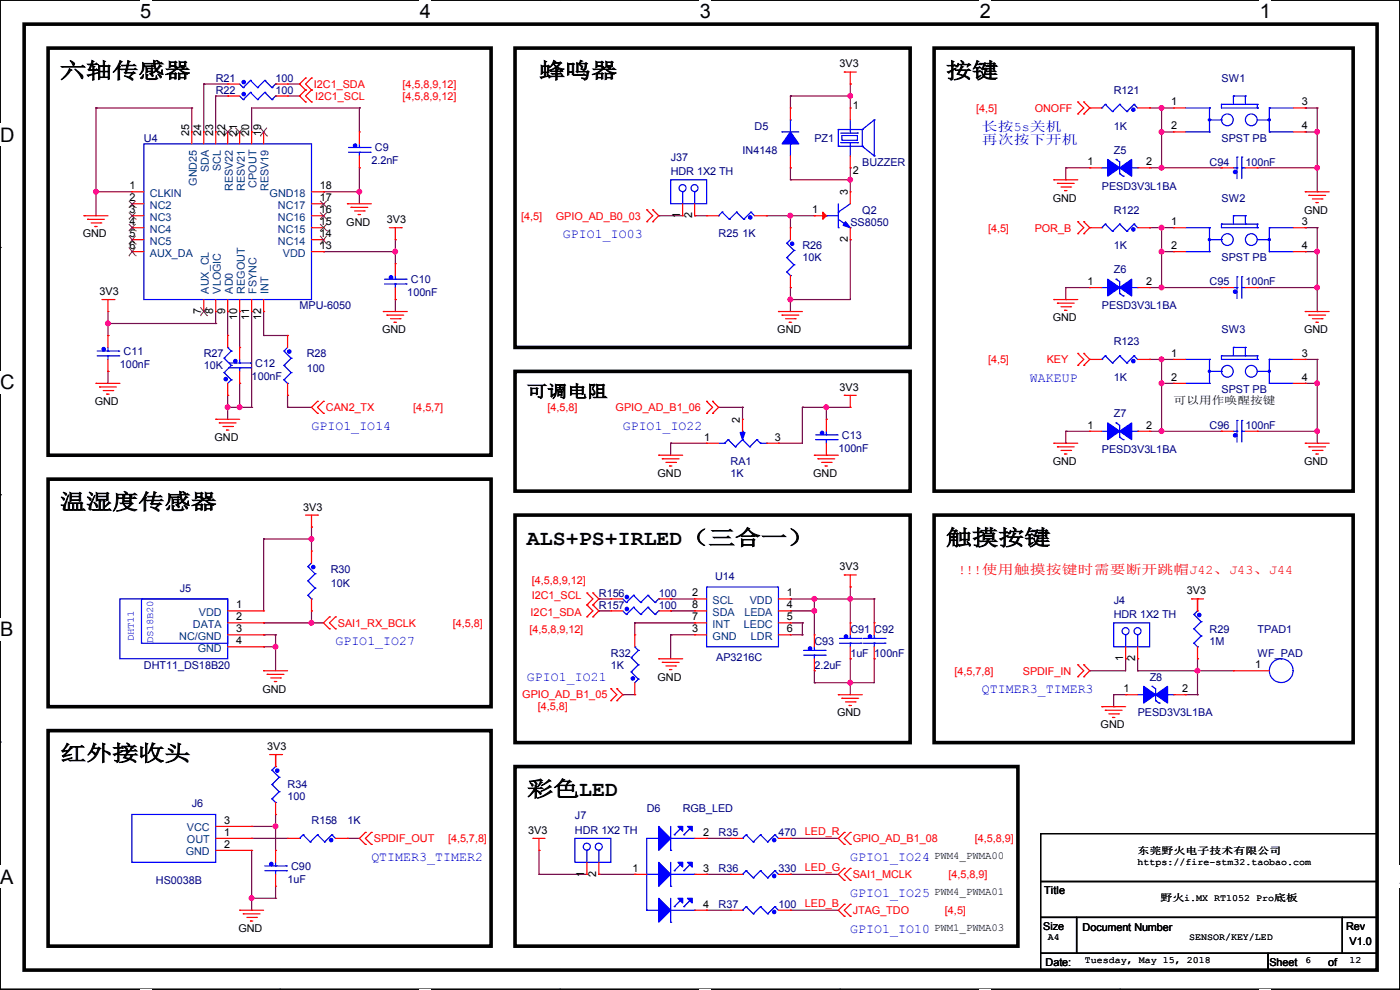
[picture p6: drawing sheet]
<svg xmlns="http://www.w3.org/2000/svg" width="297mm" height="210mm" viewBox="0 0 297 210" stroke-linecap="round" stroke-linejoin="round" font-family="sans-serif">
<path d="M0 0h297v209.8h-297z" fill="none" stroke="#000" stroke-width=".25"/>
<g fill="#fff">
<path d="M29.7 0h2.4v4.8h-2.4z"/>
<path d="M29.7 209.8h2.4v.2h-2.4z"/>
</g>
<path d="M59.4 0h.1M59.4 209.8h.1" fill="none" stroke="#000" stroke-width=".25"/>
<g fill="#fff">
<path d="M89.1 0h2.3v4.8h-2.3z"/>
<path d="M89.1 209.8h2.3v.2h-2.3z"/>
</g>
<path d="M118.8 0h.1M118.8 209.8h.1" fill="none" stroke="#000" stroke-width=".25"/>
<g fill="#fff">
<path d="M148.5 0h2.3v4.8h-2.3z"/>
<path d="M148.5 209.8h2.3v.2h-2.3z"/>
</g>
<path d="M178.2 0h.1M178.2 209.8h.1" fill="none" stroke="#000" stroke-width=".25"/>
<g fill="#fff">
<path d="M207.9 0h2.3v4.8h-2.3z"/>
<path d="M207.9 209.8h2.3v.2h-2.3z"/>
</g>
<path d="M237.6 0h.1M237.6 209.8h.1" fill="none" stroke="#000" stroke-width=".25"/>
<g fill="#fff">
<path d="M267.3 0h2.3v4.8h-2.3z"/>
<path d="M267.3 209.8h2.3v.2h-2.3z"/>
<path d="M0 26.2h3.1v4.8h-3.1z"/>
<path d="M0 78.7h3.1v4.7h-3.1z"/>
</g>
<path d="M0 52.5h.1M297 52.5h.1" fill="none" stroke="#000" stroke-width=".25"/>
<path d="M0 131.1h2.9v4.8h-2.9z" fill="#fff"/>
<path d="M0 104.9h.1M297 104.9h.1" fill="none" stroke="#000" stroke-width=".25"/>
<g fill="#fff">
<path d="M0 183.6h2.9v4.7h-2.9z"/>
<path d="M296.9 183.6h.1v4.7h-.1z"/>
</g>
<path d="M0 157.4h.1M297 157.4h.1M220.8 176.8h71.3v10.2h-71.3zM220.8 187h71.3v7.6h-71.3zM220.8 194.6h7.6v7.6h-7.6zM228.4 194.6h56.4v7.6h-56.4zM284.8 194.6h7.3v7.6h-7.3zM220.8 202.2h48.2v3.6h-48.2zM269 202.2h23.1v3.6h-23.1z" fill="none" stroke="#000" stroke-width=".25"/>
<path d="M5.1 5.1h287v200.7h-287zM10.2 10.2h94v86.4h-94zM109.3 10.2h83.8v63.5h-83.8zM198.2 10.2h88.9v94h-88.9zM109.3 78.8h83.8v25.4h-83.8zM10.2 101.6h94v48.3h-94zM109.3 109.3h83.8v48.2h-83.8zM198.2 109.3h88.9v48.2h-88.9zM10.2 155h94v45.7h-94zM109.3 162.6h106.6v38.1h-106.6z" fill="none" stroke="#000" stroke-width=".76"/>
<g fill="none" stroke="#800040" stroke-width=".25">
<path d="M43.2 17.8h.1M43.2 17.8h5.1M43.2 17.8v10.2M61 17.8h2.5M63.5 17.8h.1M180.4 17.8h.1M180.4 17.8v5.1M20.4 22.9h.1M20.4 22.9h20.3M20.4 22.9v22.9M40.7 22.9h.1M40.7 22.9v5.1"/>
<path d="M45.8 20.4h.1M45.8 20.4h2.5M45.8 20.4v7.6M48.3 20.4h.1M53.4 28h.1M61 20.4h2.5M63.5 20.4h.1M76.2 22.9h.1M76.2 35.6h.1M76.2 22.9h-22.8v5.1M76.2 22.9v5.1M76.2 35.6v7.6"/>
<path d="M167.7 20.4h.1M167.7 35.6h.1M167.7 38.1h.1M167.7 20.4v2.5M167.7 35.6v2.5M167.7 20.4h12.7M167.7 38.1h12.7M180.4 35.6h.1M180.4 38.1h.1M180.4 20.4h.1M180.4 35.6v5.1M226.1 35.6h.1"/>
<path d="M226.1 38.1h.1M226.1 35.6h5.1M226.1 35.6v2.5M243.9 22.9h.1M243.9 22.9h5.1M243.9 35.6h15.2M246.4 22.9h.1M246.4 28h.1M246.4 35.6h.1M246.4 22.9v12.7M246.4 28h2.6M266.7 35.6h12.7"/>
<path d="M276.9 22.9h.1M276.9 28h.1M276.9 22.9h2.5M276.9 28h2.5M279.4 22.9h.1M279.4 35.6h.1M279.4 22.9v17.8M20.4 40.7h.1M20.4 40.7h7.6M68.6 53.4h.1M68.6 40.7h.1M68.6 53.4h15.3"/>
<path d="M68.6 40.7h7.6M76.2 40.7h.1M83.9 50.8h.1M83.9 53.4h.1M83.9 50.8v5.1M139.7 45.8h.1M139.7 45.8h5.1M147.4 45.8h.1M147.4 45.8h2.5M162.6 45.8h.1M162.6 45.8h10.2M167.7 45.8h.1"/>
<path d="M167.7 45.8v2.5M180.4 50.8h.1M180.4 50.8v12.7h-12.7M243.9 48.3h.1M243.9 48.3h5.1M246.4 48.3h.1M246.4 53.4h.1M246.4 48.3v12.7M246.4 53.4h2.6M276.9 48.3h.1M276.9 53.4h.1M276.9 48.3h2.5"/>
<path d="M276.9 53.4h2.5M279.4 48.3h.1M279.4 40.7h.1M279.4 48.3v17.8M22.9 68.6h.1M22.9 78.8h.1M22.9 71.2h.1M22.9 66.1v5.1M22.9 78.8v2.5M22.9 68.6h22.9M45.8 68.6h.1M45.8 66.1v2.5"/>
<path d="M48.3 66.1h.1M48.3 66.1v5.1M50.8 66.1h.1M50.8 66.1v7.6M53.4 66.1h.1M53.4 66.1v20.3M55.9 66.1h.1M55.9 71.2h.1M55.9 66.1v5.1M55.9 71.2h5.1M83.9 63.5h.1M83.9 63.5v2.6"/>
<path d="M167.7 61h.1M167.7 63.5h.1M167.7 61v5.1M226.1 61h.1M226.1 63.5h.1M226.1 61h5.1M226.1 61v2.5M243.9 76.2h.1M243.9 76.2h5.1M243.9 61h15.2M246.4 76.2h.1M246.4 61h.1"/>
<path d="M246.4 76.2v15.3M266.7 61h12.7M276.9 76.2h.1M276.9 76.2h2.5M279.4 76.2h.1M279.4 61h.1M279.4 66.1h.1M279.4 76.2v17.8M48.3 83.9h.1M48.3 86.4h.1M48.3 86.4h5.1M48.3 83.9v5"/>
<path d="M50.8 81.3h.1M50.8 86.4h.1M50.8 81.3v5.1M53.4 86.4h.1M61 83.9h.1M61 86.4h.1M61 86.4h5.1M61 83.9v2.5M142.3 94h.1M142.3 94h7.6M142.3 94v2.6M152.4 86.4h.1"/>
<path d="M152.4 86.4h5.1M157.5 86.4h.1M157.5 86.4v2.5M165.1 94h.1M170.2 86.4h.1M170.2 86.4v7.6h-5.1M170.2 86.4h10.2M175.3 86.4h.1M175.3 88.9h.1M175.3 86.4v2.5M226.1 91.5h.1M226.1 94h.1"/>
<path d="M226.1 91.5h5.1M226.1 91.5v2.5M243.9 91.5h15.2M246.4 81.3h.1M246.4 91.5h.1M246.4 81.3h2.6M266.7 91.5h12.7M276.9 81.3h.1M276.9 81.3h2.5M279.4 91.5h.1M279.4 94h.1M55.9 114.3h.1"/>
<path d="M55.9 114.3v15.3M55.9 114.3h10.2M66.1 114.3h.1M66.1 111.8h.1M66.1 111.8v5.1M55.9 132.1h.1M55.9 134.7h.1M55.9 137.2h.1M55.9 132.1h12.7M55.9 134.7h2.6M55.9 137.2h2.6M58.5 134.7h.1"/>
<path d="M58.5 137.2h.1M58.5 134.7v7.6M66.1 129.6h.1M66.1 132.1h.1M66.1 129.6v2.5M127 129.6h.1M127 127h.1M127 127h2.6M127 129.6h2.6M134.7 132.1h.1M134.7 132.1h12.7M134.7 132.1v2.6"/>
<path d="M142.3 127h.1M142.3 129.6h.1M142.3 134.7h.1M142.3 134.7h5.1M142.3 134.7v5M142.3 127h5.1M142.3 129.6h5.1M167.7 127h.1M167.7 129.6h.1M167.7 132.1h2.5M167.7 134.7h2.5M167.7 127h17.8"/>
<path d="M167.7 129.6h5.1M170.2 134.7h.1M170.2 132.1h.1M170.2 132.1v2.6M172.8 127h.1M172.8 129.6h.1M172.8 127v7.7M180.4 124.5h.1M180.4 127h.1M180.4 139.7h.1M180.4 124.5v7.6M180.4 139.7v7.7"/>
<path d="M185.5 127h.1M185.5 139.7h.1M185.5 127v5.1M185.5 139.7v5.1h-12.7M238.8 139.7h.1M238.8 139.7v2.6h-7.6M241.3 139.7h.1M241.3 139.7v2.6M254 139.7h.1M254 127h.1M254 127v2.6M254 139.7v7.7"/>
<path d="M132.1 147.4h.1M132.1 147.4h2.6M172.8 142.3h.1M172.8 144.8h.1M172.8 142.3v2.5M180.4 144.8h.1M231.2 142.3h.1M236.3 147.4h.1M236.3 149.9h.1M236.3 147.4h2.5M236.3 147.4v2.5M241.3 142.3h.1"/>
<path d="M241.3 142.3h20.4M251.5 147.4h2.5M254 142.3h.1M254 147.4h.1M53.4 177.8h.1M53.4 177.8h7.6M53.4 175.3h5.1M58.5 175.3h.1M58.5 160.1h.1M58.5 160.1v2.5M58.5 172.8v7.6M73.7 177.8h.1"/>
<path d="M73.7 177.8h2.5M149.9 177.8h.1M149.9 177.8h5.1M167.7 177.8h.1M167.7 177.8h10.1M53.4 190.5h.1M53.4 193.1h.1M53.4 180.4v12.7M53.4 190.5h5.1M58.5 190.5h.1M58.5 188v2.5M114.3 185.5h.1"/>
<path d="M114.3 180.4h.1M114.3 185.5h10.2M114.3 180.4v5.1M127 185.5h.1M127 185.5h7.7M149.9 185.5h.1M149.9 193.1h.1M149.9 185.5h5.1M149.9 193.1h5.1M167.7 185.5h.1M167.7 193.1h.1M167.7 185.5h10.1"/>
<path d="M167.7 193.1h10.1"/>
</g>
<g fill="#f0f" stroke="#f0f" stroke-width=".25">
<circle cx="66.1" cy="132.1" r=".49"/>
<circle cx="66.1" cy="114.3" r=".49"/>
<circle cx="58.4" cy="137.2" r=".49"/>
<circle cx="53.4" cy="190.5" r=".49"/>
<circle cx="246.4" cy="81.3" r=".49"/>
<circle cx="246.4" cy="76.2" r=".49"/>
<circle cx="279.4" cy="81.3" r=".49"/>
<circle cx="279.4" cy="91.5" r=".49"/>
<circle cx="246.4" cy="28" r=".49"/>
<circle cx="246.4" cy="22.9" r=".49"/>
<circle cx="279.4" cy="28" r=".49"/>
<circle cx="279.4" cy="35.6" r=".49"/>
<circle cx="254" cy="142.3" r=".49"/>
<circle cx="167.7" cy="45.7" r=".49"/>
<circle cx="167.7" cy="63.5" r=".49"/>
<circle cx="180.4" cy="38.1" r=".49"/>
<circle cx="180.4" cy="20.3" r=".49"/>
<circle cx="175.3" cy="86.4" r=".49"/>
<circle cx="246.4" cy="53.4" r=".49"/>
<circle cx="246.4" cy="48.3" r=".49"/>
<circle cx="279.4" cy="53.4" r=".49"/>
<circle cx="279.4" cy="61" r=".49"/>
<circle cx="58.4" cy="175.3" r=".49"/>
<circle cx="172.7" cy="127" r=".49"/>
<circle cx="180.4" cy="127" r=".49"/>
<circle cx="180.4" cy="144.8" r=".49"/>
<circle cx="172.7" cy="129.6" r=".49"/>
<circle cx="246.4" cy="61" r=".49"/>
<circle cx="246.4" cy="91.5" r=".49"/>
<circle cx="246.4" cy="35.6" r=".49"/>
<circle cx="20.3" cy="40.7" r=".49"/>
<circle cx="50.8" cy="86.4" r=".49"/>
<circle cx="48.3" cy="86.4" r=".49"/>
<circle cx="83.8" cy="53.4" r=".49"/>
<circle cx="76.2" cy="40.7" r=".49"/>
<circle cx="22.9" cy="68.6" r=".49"/>
</g>
<g fill="none" stroke="#f00" stroke-width=".25">
<path d="M48.3 17.8h.1M48.3 17.8h2.5M58.5 17.8h2.5M61 17.8h.1M64.8 19.1h.1M64.8 16.6h.1M64.8 19.1l-1.3 1.3 1.3 1.2M64.8 16.6l-1.3 1.2 1.3 1.3M66.1 19.1h.1M66.1 16.6h.1M66.1 19.1l-1.3 1.3 1.3 1.2M66.1 16.6l-1.3 1.2 1.3 1.3"/>
<path d="M179.1 15.3h.1M179.1 15.3h2.6M180.4 17.8h.1M180.4 15.3v2.5M40.7 28h.1M40.7 28v2.5M43.2 28h.1M43.2 28v2.5M45.8 28h.1M45.8 28v2.5M48.3 28h.1M48.3 20.4h.1"/>
<path d="M48.3 28v2.5M48.3 20.4h2.5M50.8 28h.1M50.8 28v2.5M53.4 28h.1M53.4 28v2.5M55.9 28h.1M55.9 28v2.5M58.5 20.4h2.5M61 20.4h.1M64.8 21.6h.1M66.1 21.6h.1"/>
<path d="M76.2 28h.1M76.2 35.6h.1M76.2 28v2.5M76.2 33.1v2.5M167.7 35.6h.1M167.7 22.9h.1M167.7 22.9v2.5M167.7 33.1v2.5M180.4 35.6h.1M180.4 22.9h.1M180.4 22.9v2.5M180.4 33.1v2.5"/>
<path d="M223.6 38.1h.1M223.6 38.1h5M224.3 38.9h.1M224.3 38.9h3.6M225.1 39.7h2M227.1 39.7h.1M228.6 24.2h.1M228.6 21.6h.1M228.6 21.6l1.3 1.3-1.3 1.3M229.9 21.6h.1M229.9 24.2h.1M229.9 21.6l1.3 1.3"/>
<path d="M231.2 35.6h.1M231.2 22.9h.1M231.2 22.9l-1.3 1.3M231.2 22.9h2.5M231.2 35.6h2.5M241.3 22.9h2.6M241.3 35.6h2.6M243.9 35.6h.1M243.9 22.9h.1M249 22.9h.1M249 28h.1M249 22.9h2.5"/>
<path d="M249 28h2.5M259.1 35.6h.1M259.1 35.6h2.6M264.2 35.6h2.5M266.7 35.6h.1M274.4 22.9h2.5M274.4 28h2.5M276.9 22.9h.1M276.9 28h.1M17.8 45.8h.1M17.8 45.8h5.1M18.6 46.5h.1"/>
<path d="M18.6 46.5h3.5M19.3 47.3h2.1M20.1 48h.1M20.1 48h.5M21.4 47.3h.1M28 40.7h.1M28 43.2h.1M28 45.8h.1M28 48.3h.1M28 50.8h.1M28 53.4h.1M28 40.7h2.5"/>
<path d="M28 45.8h2.5M28 48.3h2.5M28 43.2h2.5M28 53.4h2.5M28 50.8h2.5M66.1 40.7h2.5M66.1 45.8h2.5M66.1 48.3h2.5M66.1 43.2h2.5M66.1 53.4h2.5M66.1 50.8h2.5M68.6 53.4h.1"/>
<path d="M68.6 50.8h.1M68.6 48.3h.1M68.6 45.8h.1M68.6 43.2h.1M68.6 40.7h.1M73.7 43.2h.1M73.7 43.2h5.1M74.5 44h.1M74.5 44h3.5M75.2 44.7h2.1M76 45.5h.1M76 45.5h.5"/>
<path d="M77.3 44.7h.1M82.6 48.3h2.5M83.9 50.8h.1M83.9 55.9h.1M83.9 48.3v2.5M83.9 55.9v2.6M85.1 48.3h.1M137.2 47h.1M137.2 44.5h.1M137.2 44.5l1.3 1.3-1.3 1.2M138.5 44.5h.1M138.5 47h.1"/>
<path d="M138.5 44.5l1.2 1.3-1.2 1.2M144.8 45.8h.1M144.8 43.2v2.6M147.4 45.8h.1M147.4 43.2v2.6M149.9 45.8h.1M149.9 45.8h2.5M160.1 45.8h2.5M162.6 45.8h.1M167.7 48.3h.1M167.7 48.3v2.5M167.7 58.5v2.5"/>
<path d="M172.8 45.8h.1M172.8 45.8h2.5M180.4 50.8h.1M180.4 40.7h.1M180.4 40.7v2.5M180.4 48.3v2.5M225.8 40.4h.1M225.8 40.4h.6M228.6 49.6h.1M228.6 47h.1M228.6 47l1.3 1.3-1.3 1.3M229.9 47h.1"/>
<path d="M229.9 49.6h.1M229.9 47l1.3 1.3M231.2 48.3h.1M231.2 48.3h2.5M231.2 48.3l-1.3 1.3M241.3 48.3h2.6M243.9 48.3h.1M249 48.3h.1M249 53.4h.1M249 48.3h2.5M249 53.4h2.5M274.4 48.3h2.5"/>
<path d="M274.4 53.4h2.5M276.9 40.7h.1M276.9 48.3h.1M276.9 53.4h.1M276.9 40.7h5.1M277.7 41.4h.1M277.7 41.4h3.5M278.4 42.2h2.1M279.2 43h.1M279.2 43h.5M280.5 42.2h.1M21.6 63.5h2.6"/>
<path d="M22.9 66.1h.1M22.9 71.2h.1M22.9 78.8h.1M22.9 63.5v2.6M22.9 71.2v2.5M22.9 76.2v2.6M24.2 63.5h.1M43.2 66.1h.1M43.2 63.5v2.6M45.8 66.1h.1M45.8 63.5v2.6M48.3 71.2h.1"/>
<path d="M48.3 66.1h.1M48.3 63.5v2.6M48.3 71.2v2.5M50.8 73.7h.1M50.8 66.1h.1M50.8 63.5v2.6M50.8 73.7v2.5M50.8 78.8v2.5M53.4 66.1h.1M53.4 63.5v2.6M55.9 66.1h.1M55.9 63.5v2.6"/>
<path d="M61 71.2h.1M61 71.2v2.5M81.3 66.1h.1M81.3 66.1h5.1M82.1 66.8h.1M82.1 66.8h3.5M82.8 67.6h2.1M83.6 68.4h.1M83.6 68.4h.5M83.9 63.5h.1M83.9 61v2.5M84.9 67.6h.1"/>
<path d="M165.1 66.1h.1M165.1 66.1h5.1M165.9 66.8h.1M165.9 66.8h3.6M166.7 67.6h2M167.4 68.4h.1M167.4 68.4h.5M167.7 61h.1M168.7 67.6h.1M223.6 63.5h.1M223.6 63.5h5M224.3 64.3h.1"/>
<path d="M224.3 64.3h3.6M225.1 65.1h2M225.8 65.8h.1M225.8 65.8h.6M227.1 65.1h.1M228.6 77.5h.1M228.6 75h.1M228.6 75l1.3 1.2-1.3 1.3M229.9 75h.1M229.9 77.5h.1M229.9 75l1.3 1.2M231.2 61h.1"/>
<path d="M231.2 76.2h.1M231.2 76.2l-1.3 1.3M231.2 76.2h2.5M231.2 61h2.5M241.3 76.2h2.6M241.3 61h2.6M243.9 61h.1M243.9 76.2h.1M249 76.2h.1M249 76.2h2.5M259.1 61h.1M259.1 61h2.6"/>
<path d="M264.2 61h2.5M266.7 61h.1M274.4 76.2h2.5M276.9 66.1h.1M276.9 76.2h.1M276.9 66.1h5.1M277.7 66.8h.1M277.7 66.8h3.5M278.4 67.6h2.1M279.2 68.4h.1M279.2 68.4h.5M280.5 67.6h.1"/>
<path d="M20.4 81.3h.1M20.4 81.3h5M21.1 82.1h.1M21.1 82.1h3.6M21.9 82.8h2M22.6 83.6h.1M22.6 83.6h.6M23.9 82.8h.1M45.8 88.9h.1M45.8 88.9h5M46.5 89.7h.1M46.5 89.7h3.6"/>
<path d="M47.3 90.5h2M48 91.2h.1M48 91.2h.6M48.3 83.9h.1M48.3 81.3v2.6M49.3 90.5h.1M50.8 81.3h.1M61 83.9h.1M61 81.3v2.6M67.4 85.1h.1M67.4 87.7h.1M67.4 85.1l-1.3 1.3 1.3 1.3"/>
<path d="M68.6 87.7h.1M68.6 85.1h.1M68.6 85.1l-1.2 1.3 1.2 1.3M139.7 96.6h.1M139.7 96.6h5.1M140.5 97.3h.1M140.5 97.3h3.6M141.3 98.1h2M142 98.8h.1M142 98.8h.5M143.3 98.1h.1M149.9 87.7h.1"/>
<path d="M149.9 85.1h.1M149.9 94h.1M149.9 94h2.5M149.9 85.1l1.3 1.3-1.3 1.3M151.2 85.1h.1M151.2 87.7h.1M151.2 85.1l1.2 1.3-1.2 1.3M157.5 88.9h.1M157.5 88.9v2.6M162.6 94h2.5M165.1 94h.1M172.8 96.6h.1"/>
<path d="M172.8 96.6h5M173.5 97.3h.1M173.5 97.3h3.6M174.3 98.1h2M175 98.8h.1M175 98.8h.6M175.3 88.9h.1M175.3 96.6h.1M175.3 88.9v2.6M175.3 94v2.6M176.3 98.1h.1M179.1 83.9h.1"/>
<path d="M179.1 83.9h2.6M180.4 86.4h.1M180.4 83.9v2.5M223.6 94h.1M223.6 94h5M224.3 94.8h.1M224.3 94.8h3.6M225.1 95.5h2M225.8 96.3h.1M225.8 96.3h.6M227.1 95.5h.1M231.2 91.5h.1"/>
<path d="M231.2 91.5h2.5M241.3 91.5h2.6M243.9 91.5h.1M249 81.3h.1M249 81.3h2.5M259.1 91.5h.1M259.1 91.5h2.6M264.2 91.5h2.5M266.7 91.5h.1M274.4 81.3h2.5M276.9 94h.1M276.9 81.3h.1"/>
<path d="M276.9 94h5.1M277.7 94.8h.1M277.7 94.8h3.5M278.4 95.5h2.1M279.2 96.3h.1M279.2 96.3h.5M280.5 95.5h.1M64.8 109.3h2.6M66.1 111.8h.1M66.1 116.9h.1M66.1 109.3v2.5M66.1 116.9v2.5"/>
<path d="M67.4 109.3h.1M48.3 129.6h7.6M48.3 132.1h7.6M48.3 134.7h7.6M48.3 137.2h7.6M55.9 129.6h.1M55.9 132.1h.1M55.9 134.7h.1M55.9 137.2h.1M66.1 129.6h.1M66.1 127v2.6M69.9 130.9h.1"/>
<path d="M69.9 133.4h.1M69.9 130.9l-1.3 1.2 1.3 1.3M71.2 133.4h.1M71.2 130.9h.1M71.2 130.9l-1.3 1.2 1.3 1.3M124.5 128.3h.1M124.5 130.9h.1M124.5 125.8h.1M124.5 125.8l1.3 1.2-1.3 1.3M124.5 128.3l1.3 1.3-1.3 1.3M125.8 130.9h.1M125.8 128.3h.1"/>
<path d="M125.8 125.8h.1M125.8 125.8l1.2 1.2-1.2 1.3M125.8 128.3l1.2 1.3-1.2 1.3M129.6 127h.1M129.6 129.6h.1M129.6 127h2.5M129.6 129.6h2.5M134.7 134.7h.1M134.7 134.7v2.5M139.7 139.7h.1M139.7 127h2.6M139.7 139.7h5.1"/>
<path d="M139.7 129.6h2.6M142.3 127h.1M142.3 129.6h.1M147.4 127h.1M147.4 129.6h.1M147.4 134.7h.1M147.4 132.1h.1M147.4 127h2.5M147.4 129.6h2.5M147.4 132.1h2.5M147.4 134.7h2.5M165.1 127h2.6"/>
<path d="M165.1 129.6h2.6M165.1 132.1h2.6M165.1 134.7h2.6M167.7 127h.1M167.7 129.6h.1M167.7 132.1h.1M167.7 134.7h.1M172.8 134.7h.1M172.8 134.7v2.5M172.8 139.7v2.6M179.1 122h.1M179.1 122h2.6"/>
<path d="M180.4 124.5h.1M180.4 132.1h.1M180.4 139.7h.1M180.4 122v2.5M180.4 132.1v2.6M180.4 137.2v2.5M185.5 132.1h.1M185.5 139.7h.1M185.5 132.1v2.6M185.5 137.2v2.5M238.8 139.7h.1M238.8 137.2v2.5"/>
<path d="M241.3 139.7h.1M241.3 137.2v2.5M252.8 127h.1M252.8 127h2.5M254 129.6h.1M254 127h.1M254 139.7h.1M254 127v2.6M254 137.2v2.5M55.9 142.3h.1M55.9 142.3h5.1M56.7 143h.1"/>
<path d="M56.7 143h3.5M57.4 143.8h2.1M58.2 144.6h.1M58.2 144.6h.5M59.5 143.8h.1M129.6 148.6h.1M129.6 146.1h.1M129.6 146.1l1.3 1.3-1.3 1.2M130.9 146.1h.1M130.9 148.6h.1M130.9 146.1l1.2 1.3-1.2 1.2M134.7 147.4h.1"/>
<path d="M134.7 144.8v2.6M140.5 140.5h.1M140.5 140.5h3.6M141.3 141.3h2M142 142h.1M142 142h.5M143.3 141.3h.1M172.8 142.3h.1M177.8 147.4h.1M177.8 147.4h5.1M178.6 148.1h.1M178.6 148.1h3.6"/>
<path d="M179.4 148.9h2M180.1 149.6h.1M180.1 149.6h.5M181.4 148.9h.1M228.6 143.6h.1M228.6 141h.1M228.6 141l1.3 1.3-1.3 1.3M229.9 141h.1M229.9 143.6h.1M229.9 141l1.3 1.3-1.3 1.3M233.7 149.9h.1M233.7 149.9h5.1"/>
<path d="M234.5 150.7h.1M234.5 150.7h3.5M235.2 151.4h2.1M236 152.2h.1M236 152.2h.5M237.3 151.4h.1M238.8 147.4h.1M238.8 147.4h2.5M249 147.4h2.5M251.5 147.4h.1M261.7 142.3h.1M261.7 142.3h7.6"/>
<path d="M45.8 177.8h7.6M45.8 175.3h7.6M53.4 175.3h.1M53.4 177.8h.1M57.2 160.1h2.5M58.5 162.6h.1M58.5 160.1h.1M58.5 172.8h.1M58.5 160.1v2.5M58.5 170.2v2.6M59.7 160.1h.1M61 177.8h.1"/>
<path d="M61 177.8h2.5M71.2 177.8h2.5M73.7 177.8h.1M77.5 176.6h.1M77.5 179.1h.1M77.5 176.6l-1.3 1.2 1.3 1.3M78.8 179.1h.1M78.8 176.6h.1M78.8 176.6l-1.3 1.2 1.3 1.3M113.1 177.8h.1M113.1 177.8h2.5M114.3 177.8v2.6"/>
<path d="M147.4 177.8h2.5M149.9 177.8h.1M155 177.8h.1M155 177.8h2.5M165.1 177.8h2.6M167.7 177.8h.1M179.1 176.6h.1M179.1 179.1h.1M179.1 176.6l-1.3 1.2 1.3 1.3M180.4 179.1h.1M180.4 176.6h.1M180.4 176.6l-1.3 1.2 1.3 1.3"/>
<path d="M45.8 180.4h7.6M50.8 193.1h.1M50.8 193.1h5.1M51.6 193.8h.1M51.6 193.8h3.6M52.4 194.6h2M53.1 195.4h.1M53.1 195.4h.5M53.4 180.4h.1M54.4 194.6h.1M58.5 180.4h.1M58.5 188h.1"/>
<path d="M58.5 180.4v2.5M58.5 185.5v2.5M114.3 180.4h.1M124.5 185.5h.1M124.5 182.9v2.6M127 185.5h.1M127 182.9v2.6M134.7 185.5h.1M134.7 185.5h2.5M147.4 193.1h2.5M147.4 185.5h2.5M149.9 185.5h.1"/>
<path d="M149.9 193.1h.1M155 193.1h.1M155 185.5h.1M155 193.1h2.5M155 185.5h2.5M165.1 193.1h2.6M165.1 185.5h2.6M167.7 193.1h.1M167.7 185.5h.1M179.1 184.2h.1M179.1 186.7h.1M179.1 191.8h.1"/>
<path d="M179.1 194.4h.1M179.1 184.2l-1.3 1.3 1.3 1.2M179.1 191.8l-1.3 1.3 1.3 1.3M180.4 186.7h.1M180.4 184.2h.1M180.4 194.4h.1M180.4 191.8h.1M180.4 184.2l-1.3 1.3 1.3 1.2M180.4 191.8l-1.3 1.3 1.3 1.3"/>
</g>
<g fill="none" stroke="#00f" stroke-width=".25">
<path d="M50.8 17.8l.8 .8M51.6 18.6h.1M53.1 17.1h.1M53.1 19.6h.1M53.1 17.1l-1.5 1.5M53.1 17.1l1.6 1.5M53.1 19.6l-1.5 1.5M53.1 19.6l1.6 1.5M54.7 18.6h.1M56.2 17.1h.1M56.2 19.6h.1M56.2 17.1l-1.5 1.5"/>
<path d="M56.2 17.1l1.5 1.5M56.2 19.6l-1.5 1.5M56.2 19.6l1.5 1.5M57.7 18.6h.1M58.5 17.8h.1M58.5 17.8l-.8 .8M30.5 30.5h35.6v33h-35.6zM50.8 20.4l.8 .7M51.6 21.1h.1M54.7 21.1h.1M57.7 21.1h.1M58.5 20.4h.1"/>
<path d="M58.5 20.4l-.8 .7M74 32.3h4.5M74 31.3h4.5M76.2 32.3h.1M76.2 31.3h.1M76.2 30.5v.8M76.2 32.3v.8M78.5 32.3h.1M78.5 31.3h.1M142.3 38.1h7.6v5.1h-7.6zM165.9 28h.1M165.9 28h3.6"/>
<path d="M167.7 30.5h.1M167.7 25.4h.1M167.7 25.4v2.6M167.7 30.5v2.6M177.8 27.5h.1M177.8 31h.1M177.8 27.5h5.1M177.8 27.5v3.5M177.8 31h5.1M178.4 28.2h3.5M178.4 30.3h3.5M178.6 28.7h3.3v1.1h-3.3z"/>
<path d="M180.4 25.4v2.8M180.4 30.3v2.8M181.9 28.2h.1M181.9 30.3h.1M182.9 31h.1M182.9 27.5h.1M182.9 31l2.6 2.1M182.9 27.5v3.5M185.5 25.4h.1M185.5 33.1h.1M185.5 25.4l-2.6 2.1M185.5 25.4v7.7"/>
<path d="M233.7 22.9h.1M233.7 35.6h1.3M234.5 22.1h.1M234.5 22.1l1.5 1.6M234.5 22.1l-.8 .8M235 35.6h.1M236 23.7h.1M236.8 33.8h.1M236.8 33.8l.7 .5v2.6M237.5 36.9h.1M237.5 22.1h.1M237.5 36.9l.8 .5"/>
<path d="M237.5 22.1l1.6 1.6M237.5 22.1l-1.5 1.6M238.3 37.4h.1M239.1 23.7h.1M240.1 35.6h1.2M240.6 22.1h.1M240.6 22.1l.7 .8M240.6 22.1l-1.5 1.6M241.3 35.6h.1M251.5 22.9h5.1M251.5 28h5.1M256.6 22.9h.1"/>
<path d="M256.6 28h.1M256.6 22.9v5.1M256.6 25.4h2.5M259.1 25.4h.1M259.1 22.1h.1M259.1 22.1v.8h7.6M259.1 22.1h7.6M261.7 20.4h.1M261.7 20.4v1.7M261.7 20.4h2.5M261.7 35.6h.7M262.4 33.3h.1"/>
<path d="M262.4 35.6h.1M262.4 33.3v4.6M263.4 33.3h.1M263.4 35.6h.1M263.4 35.6h.8M263.4 33.3v4.6M264.2 20.4h.1M264.2 22.1h.1M264.2 20.4v1.7M266.7 22.9h.1M266.7 22.1h.1M266.7 22.1v.8"/>
<path d="M266.7 25.4h2.6M269.3 22.9h.1M269.3 28h.1M269.3 25.4h.1M269.3 22.9v5.1M269.3 22.9h5.1M269.3 28h5.1M81.6 59.2h4.5M83.9 59.2h.1M83.9 58.5v.7M86.1 59.2h.1M144.8 40.7h.1"/>
<path d="M144.8 40.7v2.5M147.4 40.7h.1M147.4 40.7v2.5M152.4 45.8h.1M153.2 45h.1M153.2 45l1.5 1.5M153.2 45l-.8 .8M154.7 46.5h.1M156.3 45h.1M156.3 45l1.5 1.5M156.3 45l-1.6 1.5M157.8 46.5h.1"/>
<path d="M159.3 45h.1M159.3 45l.8 .8M159.3 45l-1.5 1.5M166.9 51.6h.1M166.9 54.7h.1M166.9 57.7h.1M166.9 51.6l1.5 1.5M166.9 54.7l1.5 1.5M166.9 57.7l.8 .8M167.7 58.5h.1M167.7 50.8l-.8 .8M168.4 53.1h.1"/>
<path d="M168.4 56.2h.1M168.4 53.1l-1.5 1.6M168.4 56.2l-1.5 1.5M175.3 45.8h.1M175.3 45.8h2.5M177.8 45h.1M177.8 48.3h.1M177.8 43.2v5.1M177.8 46.5l2.6 1.8M180.4 48.3h.1M180.4 43.2l-2.6 1.8M233.7 48.3h.1"/>
<path d="M234.5 47.5h.1M234.5 47.5l1.5 1.6M234.5 47.5l-.8 .8M236 49.1h.1M236.8 59.2h.1M236.8 59.2l.7 .5v2.6M237.5 47.5h.1M237.5 47.5l1.6 1.6M237.5 47.5l-1.5 1.6M239.1 49.1h.1M240.6 47.5h.1M240.6 47.5l.7 .8"/>
<path d="M240.6 47.5l-1.5 1.6M251.5 48.3h5.1M251.5 53.4h5.1M256.6 48.3h.1M256.6 53.4h.1M256.6 48.3v5.1M256.6 50.8h2.5M259.1 50.8h.1M259.1 47.5h.1M259.1 47.5v.8h7.6M259.1 47.5h7.6M261.7 45.8h.1"/>
<path d="M261.7 45.8v1.7M261.7 45.8h2.5M262.4 58.7h.1M262.4 58.7v4.6M263.4 58.7h.1M263.4 58.7v4.6M264.2 45.8h.1M264.2 47.5h.1M264.2 45.8v1.7M266.7 48.3h.1M266.7 47.5h.1M266.7 50.8h2.6"/>
<path d="M266.7 47.5v.8M269.3 48.3h.1M269.3 53.4h.1M269.3 50.8h.1M269.3 48.3h5.1M269.3 53.4h5.1M269.3 48.3v5.1M20.6 75.5h4.6M20.6 74.5h4.6M22.9 75.5h.1M22.9 74.5h.1M22.9 73.7v.8"/>
<path d="M22.9 75.5v.7M25.2 75.5h.1M25.2 74.5h.1M47.5 79h.1M47.5 76h.1M47.5 79l1.6 1.6M47.5 76l1.6 1.5M48.3 73.7h.1M48.3 73.7l.8 .8M48.6 78h4.5M48.6 77h4.5M49.1 77.5h.1"/>
<path d="M49.1 74.5h.1M49.1 77.5l-1.6 1.5M49.1 74.5l-1.6 1.5M50.8 78h.1M50.8 77h.1M50.8 76.2v.8M50.8 78v.8M53.1 78h.1M53.1 77h.1M60.2 74.5h.1M60.2 77.5h.1M60.2 74.5l1.6 1.5"/>
<path d="M60.2 77.5l1.6 1.5M61 73.7l-.8 .8M61.8 76h.1M61.8 79h.1M61.8 76l-1.6 1.5M61.8 79l-1.6 1.6M81.6 60.2h4.5M83.9 60.2h.1M83.9 60.2v.8M86.1 60.2h.1M233.7 76.2h.1M233.7 61h1.3"/>
<path d="M234.5 75.5h.1M234.5 75.5l1.5 1.5M234.5 75.5l-.8 .7M235 61h.1M236 77h.1M237.5 62.3h.1M237.5 75.5h.1M237.5 62.3l.8 .5M237.5 75.5l1.6 1.5M237.5 75.5l-1.5 1.5M238.3 62.8h.1M239.1 77h.1"/>
<path d="M240.1 61h1.2M240.6 75.5h.1M240.6 75.5l.7 .7M240.6 75.5l-1.5 1.5M241.3 61h.1M251.5 76.2h5.1M256.6 76.2h.1M256.6 76.2v5.1M256.6 78.8h2.5M259.1 78.8h.1M259.1 75.5h.1M259.1 75.5v.7h7.6"/>
<path d="M259.1 75.5h7.6M261.7 73.7h.1M261.7 73.7v1.8M261.7 73.7h2.5M261.7 61h.7M262.4 61h.1M263.4 61h.1M263.4 61h.8M264.2 73.7h.1M264.2 75.5h.1M264.2 73.7v1.8M266.7 76.2h.1"/>
<path d="M266.7 75.5h.1M266.7 75.5v.7M266.7 78.8h2.6M269.3 76.2h.1M269.3 78.8h.1M269.3 76.2v5.1M269.3 76.2h5.1M49.1 80.6h.1M49.1 80.6l-.8 .7M60.2 80.6h.1M60.2 80.6l.8 .7M61 81.3h.1"/>
<path d="M152.4 94h1.3M153.7 94h.1M154.5 93.3h.1M154.5 93.3l-.8 .7M154.5 93.3l1.5 1.5M156 94.8h.1M157.5 93.3h.1M157.5 91.5h.1M157.5 93.3l-1.5 1.5M157.5 93.3l1.5 1.5M157.5 91.5v.5M159 94.8h.1"/>
<path d="M160.6 93.3h.1M160.6 93.3l-1.6 1.5M160.6 93.3l.7 .7M161.3 94h.1M161.3 94h1.3M162.6 94h.1M173 93.3h4.6M173 92.2h4.6M175.3 93.3h.1M175.3 92.2h.1M175.3 91.5v.7M175.3 93.3v.7"/>
<path d="M177.6 93.3h.1M177.6 92.2h.1M233.7 91.5h1.3M235 91.5h.1M236.8 89.7h.1M236.8 89.7l.7 .5v2.6M237.5 92.8h.1M237.5 92.8l.8 .5M238.3 93.3h.1M240.1 91.5h1.2M241.3 91.5h.1M251.5 81.3h5.1"/>
<path d="M256.6 81.3h.1M261.7 91.5h.7M262.4 89.2h.1M262.4 91.5h.1M262.4 89.2v4.6M263.4 89.2h.1M263.4 91.5h.1M263.4 89.2v4.6M263.4 91.5h.8M269.3 81.3h.1M269.3 81.3h5.1M66.1 119.4l-.8 .8"/>
<path d="M25.4 127h22.9v12.7h-22.9zM30 127h18.3v9.4h-18.3zM65.3 120.2h.1M65.3 123.2h.1M65.3 126.3h.1M65.3 120.2l1.5 1.5M65.3 123.2l1.5 1.6M65.3 126.3l.8 .7M66.1 127h.1M66.8 121.7h.1M66.8 124.8h.1M66.8 121.7l-1.5 1.5"/>
<path d="M66.8 124.8l-1.5 1.5M132.1 127l.8 .8M132.1 129.6l.8 .7M132.9 127.8h.1M132.9 130.3h.1M133.9 139.5h.1M133.9 139.5l1.5 1.5M134.4 126.3h.1M134.4 128.8h.1M134.4 126.3l-1.5 1.5M134.4 126.3l1.5 1.5M134.4 128.8l-1.5 1.5"/>
<path d="M134.4 128.8l1.5 1.5M134.7 137.2h.1M134.7 137.2l.7 .8M135.4 138h.1M135.4 138l-1.5 1.5M135.9 127.8h.1M135.9 130.3h.1M137.5 126.3h.1M137.5 128.8h.1M137.5 126.3l-1.6 1.5M137.5 126.3l1.5 1.5M137.5 128.8l-1.6 1.5"/>
<path d="M137.5 128.8l1.5 1.5M139 127.8h.1M139 130.3h.1M139.7 127h.1M139.7 129.6h.1M139.7 127l-.7 .8M139.7 129.6l-.7 .7M149.9 124.5h15.2v12.7h-15.2zM170.5 139h4.5M170.5 138h4.5M172.8 139h.1M172.8 138h.1"/>
<path d="M172.8 137.2v.8M172.8 139v.7M175 139h.1M175 138h.1M178.1 136.4h4.6M178.1 135.4h4.6M180.4 136.4h.1M180.4 135.4h.1M180.4 134.7v.7M180.4 136.4v.8M182.7 136.4h.1M182.7 135.4h.1"/>
<path d="M183.2 136.4h4.5M183.2 135.4h4.5M185.5 136.4h.1M185.5 135.4h.1M185.5 134.7v.7M185.5 136.4v.8M187.7 136.4h.1M187.7 135.4h.1M236.3 132.1h7.6v5.1h-7.6zM238.8 134.7h.1M238.8 134.7v2.5M241.3 134.7h.1"/>
<path d="M241.3 134.7v2.5M253.3 130.3h.1M253.3 133.4h.1M253.3 136.4h.1M253.3 130.3l1.5 1.6M253.3 133.4l1.5 1.5M253.3 136.4l.7 .8M254 137.2h.1M254 129.6l-.7 .7M254.8 131.9h.1M254.8 134.9h.1M254.8 131.9l-1.5 1.5"/>
<path d="M254.8 134.9l-1.5 1.5M133.9 142.5h.1M133.9 142.5l1.5 1.6M135.4 144.1h.1M135.4 141h.1M135.4 144.1l-.7 .7M135.4 141l-1.5 1.5M241.3 147.4h1.3M242.6 147.4h.1M244.4 145.6h.1M244.4 145.6l.8 .5v2.5M245.2 148.6h.1"/>
<path d="M245.2 148.6l.7 .5M245.9 149.1h.1M247.7 147.4h1.3M249 147.4h.1M28 172.8h17.8v10.1h-17.8zM57.7 163.4h.1M57.7 166.4h.1M57.7 169.5h.1M57.7 163.4l1.5 1.5M57.7 166.4l1.5 1.5M57.7 169.5l.8 .7M58.5 170.2h.1"/>
<path d="M58.5 162.6l-.8 .8M59.2 164.9h.1M59.2 167.9h.1M59.2 164.9l-1.5 1.5M59.2 167.9l-1.5 1.6M63.5 177.8h.1M64.3 177.1h.1M64.3 177.1l1.5 1.5M64.3 177.1l-.8 .7M65.8 178.6h.1M67.4 177.1h.1M67.4 177.1l1.5 1.5"/>
<path d="M67.4 177.1l-1.6 1.5M68.9 178.6h.1M70.4 177.1h.1M70.4 177.1l.8 .7M70.4 177.1l-1.5 1.5M122 177.8h7.6v5.1h-7.6zM139.7 177.8h.1M139.7 177.8h-2.5v15.3M142.3 175.3v5.1M142.3 177.8h5.1M143 177.1h.1M144.3 175.8l-1.3 1.3"/>
<path d="M145.1 177.1h.1M146.3 175.8l-1.2 1.3M147.4 177.8h.1M157.5 177.8h.1M158.3 177.1h.1M158.3 177.1l1.5 1.5M158.3 177.1l-.8 .7M159.8 178.6h.1M161.3 177.1h.1M161.3 177.1l1.6 1.5M161.3 177.1l-1.5 1.5M162.9 178.6h.1"/>
<path d="M164.4 177.1h.1M164.4 177.1l.7 .7M164.4 177.1l-1.5 1.5M56.2 184.7h4.5M56.2 183.7h4.5M58.5 184.7h.1M58.5 183.7h.1M58.5 182.9v.8M58.5 184.7v.8M60.7 184.7h.1M60.7 183.7h.1M124.5 180.4h.1"/>
<path d="M124.5 180.4v2.5M127 180.4h.1M127 180.4v2.5M137.2 193.1h.1M137.2 185.5h2.5M137.2 193.1h2.5M139.7 185.5h.1M139.7 193.1h.1M142.3 180.4h.1M142.3 188h.1M142.3 195.6h.1M142.3 182.9v5.1"/>
<path d="M142.3 190.5v5.1M142.3 185.5h5.1M142.3 193.1h5.1M143 184.7h.1M143 192.3h.1M144.3 191.1l-1.3 1.2M144.3 183.4l-1.3 1.3M145.1 184.7h.1M145.1 192.3h.1M146.3 183.4l-1.2 1.3M146.3 191.1l-1.2 1.2M147.4 185.5h.1"/>
<path d="M147.4 193.1h.1M157.5 193.1h.1M157.5 185.5h.1M158.3 192.3h.1M158.3 184.7h.1M158.3 192.3l1.5 1.5M158.3 192.3l-.8 .8M158.3 184.7l1.5 1.5M158.3 184.7l-.8 .8M159.8 193.8h.1M159.8 186.2h.1M161.3 192.3h.1"/>
<path d="M161.3 184.7h.1M161.3 192.3l1.6 1.5M161.3 192.3l-1.5 1.5M161.3 184.7l1.6 1.5M161.3 184.7l-1.5 1.5M162.9 193.8h.1M162.9 186.2h.1M164.4 192.3h.1M164.4 184.7h.1M164.4 192.3l.7 .8M164.4 192.3l-1.5 1.5M164.4 184.7l.7 .8"/>
<path d="M164.4 184.7l-1.5 1.5"/>
<circle cx="144.8" cy="39.9" r=".74"/>
<circle cx="147.3" cy="39.9" r=".74"/>
<circle cx="260.4" cy="25.4" r="1.25"/>
<circle cx="265.5" cy="25.4" r="1.25"/>
<circle cx="260.4" cy="50.8" r="1.25"/>
<circle cx="265.5" cy="50.8" r="1.25"/>
<circle cx="260.4" cy="78.8" r="1.25"/>
<circle cx="265.5" cy="78.8" r="1.25"/>
<circle cx="238.8" cy="133.9" r=".74"/>
<circle cx="241.3" cy="133.9" r=".74"/>
<circle cx="271.8" cy="142.3" r="2.52"/>
<circle cx="124.5" cy="179.6" r=".74"/>
<circle cx="127" cy="179.6" r=".74"/>
</g>
<g fill="#00f" stroke="#00f" stroke-width=".25">
<path d="M157 91.7h1l-.5 1.6z"/>
<path d="M179.4 47l1 1.3-1.5-.5z"/>
<path d="M139.7 175.3l2.6 2.5-2.6 2.6z"/>
<path d="M143.8 175.3h1v1z"/>
<path d="M145.8 175.3h1.1v1z"/>
<path d="M145.8 182.9h1.1v1z"/>
<path d="M139.7 182.9l2.6 2.6-2.6 2.5z"/>
<path d="M143.8 182.9h1v1z"/>
<path d="M145.8 190.5h1.1v1.1z"/>
<path d="M139.7 190.5l2.6 2.6-2.6 2.5z"/>
<path d="M143.8 190.5h1v1.1z"/>
<path d="M242.6 145.6l2.6 1.8-2.6 1.7z" fill-rule="evenodd"/>
<path d="M245.2 147.4l2.5-1.8v3.5z" fill-rule="evenodd"/>
<path d="M235 59.2l2.5 1.8-2.5 1.8z" fill-rule="evenodd"/>
<path d="M237.5 61l2.6-1.8v3.6z" fill-rule="evenodd"/>
<path d="M235 33.8l2.5 1.8-2.5 1.8z" fill-rule="evenodd"/>
<path d="M237.5 35.6l2.6-1.8v3.6z" fill-rule="evenodd"/>
<path d="M235 89.7l2.5 1.8-2.5 1.8z" fill-rule="evenodd"/>
<path d="M237.5 91.5l2.6-1.8v3.6z" fill-rule="evenodd"/>
<path d="M167.7 28l1.8 2.5h-3.6z" fill-rule="evenodd"/>
<circle cx="58.8" cy="163.5" r=".36"/>
<circle cx="164.2" cy="193.4" r=".36"/>
<circle cx="256.6" cy="50.8" r=".23"/>
<circle cx="269.3" cy="50.8" r=".23"/>
<circle cx="49.9" cy="76.6" r=".36"/>
<circle cx="240.4" cy="48.7" r=".36"/>
<circle cx="51.7" cy="17.4" r=".36"/>
<circle cx="256.6" cy="78.8" r=".23"/>
<circle cx="269.3" cy="78.8" r=".23"/>
<circle cx="133" cy="126.6" r=".36"/>
<circle cx="22" cy="74.1" r=".36"/>
<circle cx="159.2" cy="46.1" r=".36"/>
<circle cx="70.3" cy="178.2" r=".36"/>
<circle cx="179.5" cy="135" r=".36"/>
<circle cx="164.2" cy="178.2" r=".36"/>
<circle cx="256.6" cy="25.4" r=".23"/>
<circle cx="269.3" cy="25.4" r=".23"/>
<circle cx="133" cy="129.2" r=".36"/>
<circle cx="57.6" cy="183.3" r=".36"/>
<circle cx="168" cy="51.7" r=".36"/>
<circle cx="75.3" cy="30.9" r=".36"/>
<circle cx="66.4" cy="120.3" r=".36"/>
<circle cx="61.4" cy="74.6" r=".36"/>
<circle cx="254.4" cy="130.5" r=".36"/>
<circle cx="164.2" cy="185.8" r=".36"/>
<circle cx="184.6" cy="135" r=".36"/>
<circle cx="240.4" cy="23.3" r=".36"/>
<circle cx="262" cy="92.4" r=".36"/>
<circle cx="47.9" cy="80.4" r=".36"/>
<circle cx="134.3" cy="143.9" r=".36"/>
<circle cx="240.4" cy="76.6" r=".36"/>
<circle cx="51.7" cy="20" r=".36"/>
<circle cx="83" cy="58.8" r=".36"/>
<circle cx="174.4" cy="91.8" r=".36"/>
<circle cx="262" cy="36.5" r=".36"/>
<circle cx="262" cy="61.9" r=".36"/>
<circle cx="171.9" cy="137.6" r=".36"/>
</g>
<path d="M174.5 45l.8 .8-.8 .7z" fill="#f00" stroke="#f00" stroke-width=".25"/>
<g fill="none" stroke="#804000" stroke-width=".21">
<path d="M47.4 28.8h.1M47.4 27.1l1.8 1.7M49.2 28.8h.1M49.2 27.1l-1.8 1.7M49.9 28.8h.1M49.9 27.1l1.8 1.7M51.7 28.8h.1M51.7 27.1l-1.8 1.7M55.2 28.8h.1M55.2 27.1l1.4 1.7M56.6 28.8h.1M56.6 27.1l-1.4 1.7"/>
<path d="M27.3 44h.1M27.3 46.5h.1M27.3 49h.1M27.3 51.8h.1M27.3 54.2h.1M27.3 42.6l1.5 1.4M27.3 45.1l1.5 1.4M27.3 47.5l1.5 1.5M27.3 50l1.5 1.8M27.3 52.5l1.5 1.7M28.8 44h.1M28.8 46.5h.1"/>
<path d="M28.8 49h.1M28.8 51.8h.1M28.8 54.2h.1M28.8 42.6l-1.5 1.4M28.8 45.1l-1.5 1.4M28.8 47.5l-1.5 1.5M28.8 50l-1.5 1.8M28.8 52.5l-1.5 1.7M67.9 51.8h.1M67.9 49h.1M67.9 46.5h.1M67.9 44h.1"/>
<path d="M67.9 50l1.4 1.8M67.9 47.5l1.4 1.5M67.9 45.1l1.4 1.4M67.9 42.6l1.4 1.4M69.3 51.8h.1M69.3 49h.1M69.3 46.5h.1M69.3 44h.1M69.3 50l-1.4 1.8M69.3 47.5l-1.4 1.5M69.3 45.1l-1.4 1.4M69.3 42.6l-1.4 1.4"/>
<path d="M42.5 66.9h.1M42.5 65.2l1.4 1.7M43.9 66.9h.1M43.9 65.2l-1.4 1.7"/>
</g>
<g font-size="4.6">
<text x="12.7" y="16.6">六轴传感器</text>
<text x="114.3" y="16.6">蜂鸣器</text>
<text x="200.7" y="16.6">按键</text>
<text x="12.7" y="108">温湿度传感器</text>
<text x="111.8" y="115.6">ALS+PS+IRLED（三合一）</text>
<text x="200.7" y="115.6">触摸按键</text>
<text x="12.7" y="161.3">红外接收头</text>
<text x="111.8" y="169">彩色LED</text>
</g>
<g font-size="4.2">
<text x="29.7" y="3.9">5</text>
<text x="89.1" y="3.9">4</text>
<text x="148.5" y="3.9">3</text>
<text x="207.9" y="3.9">2</text>
<text x="267.2" y="3.9">1</text>
<text x="0" y="30.1">D</text>
<text x="0" y="82.5">C</text>
<text x="0" y="135">B</text>
<text x="0" y="187.4">A</text>
<text x="297" y="187.4">A</text>
</g>
<text font-size="3.6" x="111.8" y="84.2">可调电阻</text>
<g font-size="2.8" fill="#00f">
<text x="208.3" y="27.7">长按5s关机</text>
<text x="208.3" y="30.5">再次按下开机</text>
<text x="119.4" y="50.5">GPIO1_IO03</text>
<text x="218.5" y="81">WAKEUP</text>
<text x="66.1" y="91.2">GPIO1_IO14</text>
<text x="132.1" y="91.2">GPIO1_IO22</text>
<text x="71.2" y="136.9">GPIO1_IO27</text>
<text x="111.8" y="144.5">GPIO1_IO21</text>
<text x="208.3" y="147.1">QTIMER3_TIMER3</text>
<text x="78.8" y="182.6">QTIMER3_TIMER2</text>
<text x="180.4" y="182.6">GPIO1_IO24</text>
<text x="180.4" y="190.2">GPIO1_IO25</text>
<text x="180.4" y="197.9">GPIO1_IO10</text>
</g>
<text font-size="2.8" fill="#f00" x="203.2" y="121.7">!!!使用触摸按键时需要断开跳帽J42、J43、J44</text>
<g font-size="2.3" fill="#000080">
<text x="45.8" y="17.4">R21</text>
<text x="58.5" y="17.4">100</text>
<text x="259.1" y="17.4">SW1</text>
<text x="45.8" y="19.9">R22</text>
<text x="58.5" y="19.9">100</text>
<text x="236.3" y="19.9">R121</text>
<text x="160.1" y="27.5">D5</text>
<text x="236.3" y="27.5">1K</text>
<text x="30.5" y="30.1">U4</text>
<text x="78.8" y="34.9">2.2nF</text>
<text x="79.5" y="32.1">C9</text>
<text x="142.3" y="34.1">J37</text>
<text x="157.5" y="32.6">IN4148</text>
<text x="172.8" y="30.1">PZ1</text>
<text x="182.9" y="35.1">BUZZER</text>
<text x="236.3" y="32.6">Z5</text>
<text x="256.6" y="35.1">C94</text>
<text x="259.1" y="30.1">SPST PB</text>
<text x="264.2" y="35.1">100nF</text>
<text x="142.3" y="37.2">HDR 1X2 TH</text>
<text x="233.7" y="40.2">PESD3V3L1BA</text>
<text x="180.4" y="47.8">SS8050</text>
<text x="182.9" y="45.3">Q2</text>
<text x="236.3" y="45.3">R122</text>
<text x="259.1" y="42.8">SW2</text>
<text x="152.5" y="50.4">R25</text>
<text x="157.5" y="50.4">1K</text>
<text x="170.2" y="52.9">R26</text>
<text x="236.3" y="52.9">1K</text>
<text x="170.2" y="55.5">10K</text>
<text x="236.3" y="58">Z6</text>
<text x="259.1" y="55.5">SPST PB</text>
<text x="63.5" y="65.6">MPU-6050</text>
<text x="86.4" y="62.8">100nF</text>
<text x="87.2" y="60">C10</text>
<text x="233.7" y="65.6">PESD3V3L1BA</text>
<text x="256.6" y="60.5">C95</text>
<text x="264.2" y="60.5">100nF</text>
<text x="259.1" y="70.7">SW3</text>
<text x="26.2" y="75.3">C11</text>
<text x="43.2" y="75.8">R27</text>
<text x="54.1" y="77.8">C12</text>
<text x="65.1" y="75.8">R28</text>
<text x="236.3" y="73.2">R123</text>
<text x="25.4" y="78.1">100nF</text>
<text x="43.2" y="78.3">10K</text>
<text x="53.4" y="80.6">100nF</text>
<text x="65.1" y="78.8">100</text>
<text x="236.3" y="80.9">1K</text>
<text x="259.1" y="83.4">SPST PB</text>
<text x="236.3" y="88.5">Z7</text>
<text x="177.9" y="95.8">100nF</text>
<text x="178.6" y="93">C13</text>
<text x="256.6" y="91">C96</text>
<text x="264.2" y="91">100nF</text>
<text x="155" y="98.6">RA1</text>
<text x="155" y="101.2">1K</text>
<text x="233.7" y="96.1">PESD3V3L1BA</text>
<text x="38.1" y="125.6">J5</text>
<text x="70.1" y="121.5">R30</text>
<text x="70.1" y="124.5">10K</text>
<text x="151.7" y="123">U14</text>
<text x="127" y="126.6">R156</text>
<text x="127" y="129.1">R157</text>
<text x="139.8" y="126.6">100</text>
<text x="139.8" y="129.1">100</text>
<text x="236.3" y="128.1">J4</text>
<text x="236.3" y="131.1">HDR 1X2 TH</text>
<text x="172.8" y="136.7">C93</text>
<text x="180.4" y="134.2">C91</text>
<text x="185.5" y="134.2">C92</text>
<text x="256.6" y="134.2">R29</text>
<text x="256.6" y="136.7">1M</text>
<text x="266.8" y="134.2">TPAD1</text>
<text x="30.5" y="141.8">DHT11_DS18B20</text>
<text x="129.6" y="139.3">R32</text>
<text x="129.6" y="141.8">1K</text>
<text x="151.9" y="140.3">AP3216C</text>
<text x="172.8" y="141.8">2.2uF</text>
<text x="180.4" y="139.3">1uF</text>
<text x="185.5" y="139.3">100nF</text>
<text x="266.8" y="139.3">WF_PAD</text>
<text x="243.9" y="144.4">Z8</text>
<text x="241.4" y="152">PESD3V3L1BA</text>
<text x="61" y="167.2">R34</text>
<text x="40.7" y="171.3">J6</text>
<text x="61" y="169.8">100</text>
<text x="122" y="173.8">J7</text>
<text x="137.2" y="172.3">D6</text>
<text x="144.8" y="172.3">RGB_LED</text>
<text x="66.1" y="174.8">R158</text>
<text x="73.7" y="174.8">1K</text>
<text x="122" y="176.9">HDR 1X2 TH</text>
<text x="152.5" y="177.4">R35</text>
<text x="165.2" y="177.4">470</text>
<text x="61.8" y="184.5">C90</text>
<text x="152.5" y="185">R36</text>
<text x="165.2" y="185">330</text>
<text x="33.1" y="187.5">HS0038B</text>
<text x="61" y="187.3">1uF</text>
<text x="152.5" y="192.6">R37</text>
<text x="165.2" y="192.6">100</text>
</g>
<g font-size="2.3">
<text x="178.1" y="14.3">3V3</text>
<text x="180.9" y="23.2">1</text>
<text x="248.5" y="22.4">1</text>
<text x="276.2" y="22.4">3</text>
<text x="40.1" y="28.7" transform="rotate(-90 40.1 28.7)">25</text>
<text x="42.7" y="28.7" transform="rotate(-90 42.7 28.7)">24</text>
<text x="45.2" y="28.7" transform="rotate(-90 45.2 28.7)">23</text>
<text x="47.8" y="28.7" transform="rotate(-90 47.8 28.7)">22</text>
<text x="50.3" y="28.7" transform="rotate(-90 50.3 28.7)">21</text>
<text x="52.8" y="28.7" transform="rotate(-90 52.8 28.7)">20</text>
<text x="55.4" y="28.7" transform="rotate(-90 55.4 28.7)">19</text>
<text x="248.5" y="27.4">2</text>
<text x="276.2" y="27.4">4</text>
<text x="230.7" y="35.1">1</text>
<text x="243.1" y="35.1">2</text>
<text x="27.5" y="40.1">1</text>
<text x="67.9" y="40.1">18</text>
<text x="179.8" y="41.4" transform="rotate(-90 179.8 41.4)">3</text>
<text x="180.9" y="36.9">2</text>
<text x="27.5" y="42.7">2</text>
<text x="27.5" y="45.2">3</text>
<text x="27.5" y="47.8">4</text>
<text x="67.9" y="47.8">15</text>
<text x="67.9" y="45.2">16</text>
<text x="67.9" y="42.7">17</text>
<text x="73.5" y="47.8">GND</text>
<text x="82.1" y="47.3">3V3</text>
<text x="144.3" y="46.3" transform="rotate(-90 144.3 46.3)">1</text>
<text x="146.8" y="46.3" transform="rotate(-90 146.8 46.3)">2</text>
<text x="172.3" y="45.2">1</text>
<text x="223.3" y="42.8">GND</text>
<text x="248.5" y="47.8">1</text>
<text x="276.2" y="47.8">3</text>
<text x="276.7" y="45.3">GND</text>
<text x="17.6" y="50.4">GND</text>
<text x="27.5" y="50.3">5</text>
<text x="27.5" y="52.8">6</text>
<text x="67.9" y="52.8">13</text>
<text x="67.9" y="50.3">14</text>
<text x="179.8" y="51.3" transform="rotate(-90 179.8 51.3)">2</text>
<text x="248.5" y="52.8">2</text>
<text x="276.2" y="52.8">4</text>
<text x="21.1" y="62.6">3V3</text>
<text x="230.7" y="60.5">1</text>
<text x="243.1" y="60.5">2</text>
<text x="42.7" y="66.6" transform="rotate(-90 42.7 66.6)">7</text>
<text x="45.2" y="66.6" transform="rotate(-90 45.2 66.6)">8</text>
<text x="47.8" y="66.6" transform="rotate(-90 47.8 66.6)">9</text>
<text x="50.3" y="67.9" transform="rotate(-90 50.3 67.9)">10</text>
<text x="52.8" y="67.9" transform="rotate(-90 52.8 67.9)">11</text>
<text x="55.4" y="67.9" transform="rotate(-90 55.4 67.9)">12</text>
<text x="81.1" y="70.7">GND</text>
<text x="164.9" y="70.7">GND</text>
<text x="223.3" y="68.2">GND</text>
<text x="276.7" y="70.7">GND</text>
<text x="248.5" y="75.7">1</text>
<text x="276.2" y="75.7">3</text>
<text x="178.1" y="82.9">3V3</text>
<text x="248.5" y="80.8">2</text>
<text x="276.2" y="80.8">4</text>
<text x="20.1" y="85.9">GND</text>
<text x="157" y="89.7" transform="rotate(-90 157 89.7)">2</text>
<text x="249" y="85.7">可以用作唤醒按键</text>
<text x="45.5" y="93.6">GND</text>
<text x="149.4" y="93.5">1</text>
<text x="164.4" y="93.5">3</text>
<text x="230.7" y="90.9">1</text>
<text x="243.1" y="90.9">2</text>
<text x="139.5" y="101.2">GND</text>
<text x="172.5" y="101.2">GND</text>
<text x="223.3" y="98.6">GND</text>
<text x="276.7" y="98.6">GND</text>
<text x="64.3" y="108.3">3V3</text>
<text x="178.1" y="121">3V3</text>
<text x="50.1" y="129">1</text>
<text x="50.1" y="131.6">2</text>
<text x="146.9" y="126.5">2</text>
<text x="146.9" y="129">8</text>
<text x="146.9" y="131.6">7</text>
<text x="166.9" y="126.5">1</text>
<text x="166.9" y="129">4</text>
<text x="166.9" y="131.6">5</text>
<text x="251.8" y="126.1">3V3</text>
<text x="50.1" y="134.1">3</text>
<text x="50.1" y="136.7">4</text>
<text x="146.9" y="134.1">3</text>
<text x="166.9" y="134.1">6</text>
<text x="238.3" y="140.2" transform="rotate(-90 238.3 140.2)">1</text>
<text x="240.8" y="140.2" transform="rotate(-90 240.8 140.2)">2</text>
<text x="266.3" y="141.7">1</text>
<text x="55.7" y="146.9">GND</text>
<text x="139.5" y="144.4">GND</text>
<text x="238.3" y="146.8">1</text>
<text x="250.8" y="146.8">2</text>
<text x="177.6" y="152">GND</text>
<text x="233.5" y="154.5">GND</text>
<text x="56.7" y="159.1">3V3</text>
<text x="47.5" y="174.8">3</text>
<text x="47.5" y="177.3">1</text>
<text x="47.5" y="179.8">2</text>
<text x="112.1" y="176.9">3V3</text>
<text x="149.1" y="177.3">2</text>
<text x="124" y="186" transform="rotate(-90 124 186)">1</text>
<text x="126.5" y="186" transform="rotate(-90 126.5 186)">2</text>
<text x="134.2" y="184.9">1</text>
<text x="149.1" y="184.9">3</text>
<text x="198.2" y="182.2">PWM4_PWMA00</text>
<text x="198.2" y="189.9">PWM4_PWMA01</text>
<text x="221.5" y="189.6">Title</text>
<text x="50.6" y="197.7">GND</text>
<text x="149.1" y="192.5">4</text>
<text x="198.2" y="197.5">PWM1_PWMA03</text>
<text x="221.3" y="197.2">Size</text>
<text x="229.7" y="197.4">Document Number</text>
<text x="285.6" y="197.2">Rev</text>
<text x="286.3" y="200.5">V1.0</text>
<text x="221.8" y="204.8">Date:</text>
<text x="269.3" y="204.8">Sheet</text>
<text x="281.7" y="204.8">of</text>
</g>
<g font-size="2.3" fill="#f00">
<text x="66.6" y="18.6">I2C1_SDA</text>
<text x="66.8" y="21.2">I2C1_SCL</text>
<text x="85.4" y="21.2">[4,5,8,9,12]</text>
<text x="85.4" y="18.6">[4,5,8,9,12]</text>
<text x="207.1" y="23.7">[4,5]</text>
<text x="219.5" y="23.7">ONOFF</text>
<text x="110.5" y="46.6">[4,5]</text>
<text x="117.9" y="46.6">GPIO_AD_B0_03</text>
<text x="209.6" y="49.1">[4,5]</text>
<text x="219.5" y="49.1">POR_B</text>
<text x="209.6" y="77">[4,5]</text>
<text x="222.1" y="77">KEY</text>
<text x="69.1" y="87.2">CAN2_TX</text>
<text x="87.7" y="87.2">[4,5,7]</text>
<text x="116.1" y="87.2">[4,5,8]</text>
<text x="130.6" y="87.2">GPIO_AD_B1_06</text>
<text x="112.8" y="123.8">[4,5,8,9,12]</text>
<text x="112.6" y="130.6">I2C1_SDA</text>
<text x="112.8" y="127.1">I2C1_SCL</text>
<text x="71.7" y="132.9">SAI1_RX_BCLK</text>
<text x="96.1" y="132.9">[4,5,8]</text>
<text x="112.3" y="134.2">[4,5,8,9,12]</text>
<text x="202.5" y="143.1">[4,5,7,8]</text>
<text x="217" y="143.1">SPDIF_IN</text>
<text x="110.8" y="148.2">GPIO_AD_B1_05</text>
<text x="114.1" y="150.7">[4,5,8]</text>
<text x="79.3" y="178.6">SPDIF_OUT</text>
<text x="95" y="178.6">[4,5,7,8]</text>
<text x="170.7" y="177.1">LED_R</text>
<text x="180.9" y="178.6">GPIO_AD_B1_08</text>
<text x="206.8" y="178.6">[4,5,8,9]</text>
<text x="170.7" y="184.7">LED_G</text>
<text x="180.9" y="186.3">SAI1_MCLK</text>
<text x="201.2" y="186.3">[4,5,8,9]</text>
<text x="170.7" y="192.4">LED_B</text>
<text x="180.9" y="193.9">JTAG_TDO</text>
<text x="200.5" y="193.9">[4,5]</text>
</g>
<g font-size="2.3" fill="#004080">
<text x="31.8" y="41.7">CLKIN</text>
<text x="41.7" y="39.4" transform="rotate(-90 41.7 39.4)">GND25</text>
<text x="44.3" y="36.5" transform="rotate(-90 44.3 36.5)">SDA</text>
<text x="46.8" y="36.2" transform="rotate(-90 46.8 36.2)">SCL</text>
<text x="49.4" y="40.6" transform="rotate(-90 49.4 40.6)">RESV22</text>
<text x="51.9" y="40.6" transform="rotate(-90 51.9 40.6)">RESV21</text>
<text x="54.4" y="39.8" transform="rotate(-90 54.4 39.8)">CPOUT</text>
<text x="57" y="40.6" transform="rotate(-90 57 40.6)">RESV19</text>
<text x="57.2" y="41.7">GND18</text>
<text x="31.8" y="44.3">NC2</text>
<text x="31.8" y="46.8">NC3</text>
<text x="59" y="46.8">NC16</text>
<text x="59" y="44.3">NC17</text>
<text x="31.8" y="49.4">NC4</text>
<text x="31.8" y="51.9">NC5</text>
<text x="59" y="51.9">NC14</text>
<text x="59" y="49.4">NC15</text>
<text x="31.8" y="54.4">AUX_DA</text>
<text x="60" y="54.4">VDD</text>
<text x="44.3" y="62.3" transform="rotate(-90 44.3 62.3)">AUX_CL</text>
<text x="46.8" y="62.3" transform="rotate(-90 46.8 62.3)">VLOGIC</text>
<text x="49.4" y="62.3" transform="rotate(-90 49.4 62.3)">AD0</text>
<text x="51.9" y="62.3" transform="rotate(-90 51.9 62.3)">REGOUT</text>
<text x="54.4" y="62.3" transform="rotate(-90 54.4 62.3)">FSYNC</text>
<text x="57" y="62.3" transform="rotate(-90 57 62.3)">INT</text>
<text x="42.2" y="130.6">VDD</text>
<text x="151.2" y="128.1">SCL</text>
<text x="151.2" y="130.6">SDA</text>
<text x="157.9" y="130.6">LEDA</text>
<text x="159.1" y="128.1">VDD</text>
<text x="38" y="135.7">NC/GND</text>
<text x="40.9" y="133.2">DATA</text>
<text x="151.2" y="135.7">GND</text>
<text x="151.2" y="133.2">INT</text>
<text x="157.8" y="133.2">LEDC</text>
<text x="159.3" y="135.7">LDR</text>
<text x="42" y="138.3">GND</text>
<text x="39.7" y="176.4">VCC</text>
<text x="39.7" y="178.9">OUT</text>
<text x="39.4" y="181.4">GND</text>
</g>
<g font-size="2.1" fill="#00f">
<text x="28.4" y="135.9" transform="rotate(-90 28.4 135.9)">DHT11</text>
<text x="32.5" y="136.4" transform="rotate(-90 32.5 136.4)">DS18B20</text>
</g>
<g font-size="2">
<text x="241.3" y="183.5">https://fire-stm32.taobao.com</text>
<text x="241.3" y="181.2">东莞野火电子技术有限公司</text>
<text x="246.2" y="191.1">野火i.MX RT1052 Pro底板</text>
<text x="222.3" y="199.5">A4</text>
<text x="252.3" y="199.5">SENSOR/KEY/LED</text>
<text x="230.2" y="204.3">Tuesday, May 15, 2018</text>
<text x="276.9" y="204.3">6</text>
<text x="286.3" y="204.3">12</text>
</g>
</svg>
